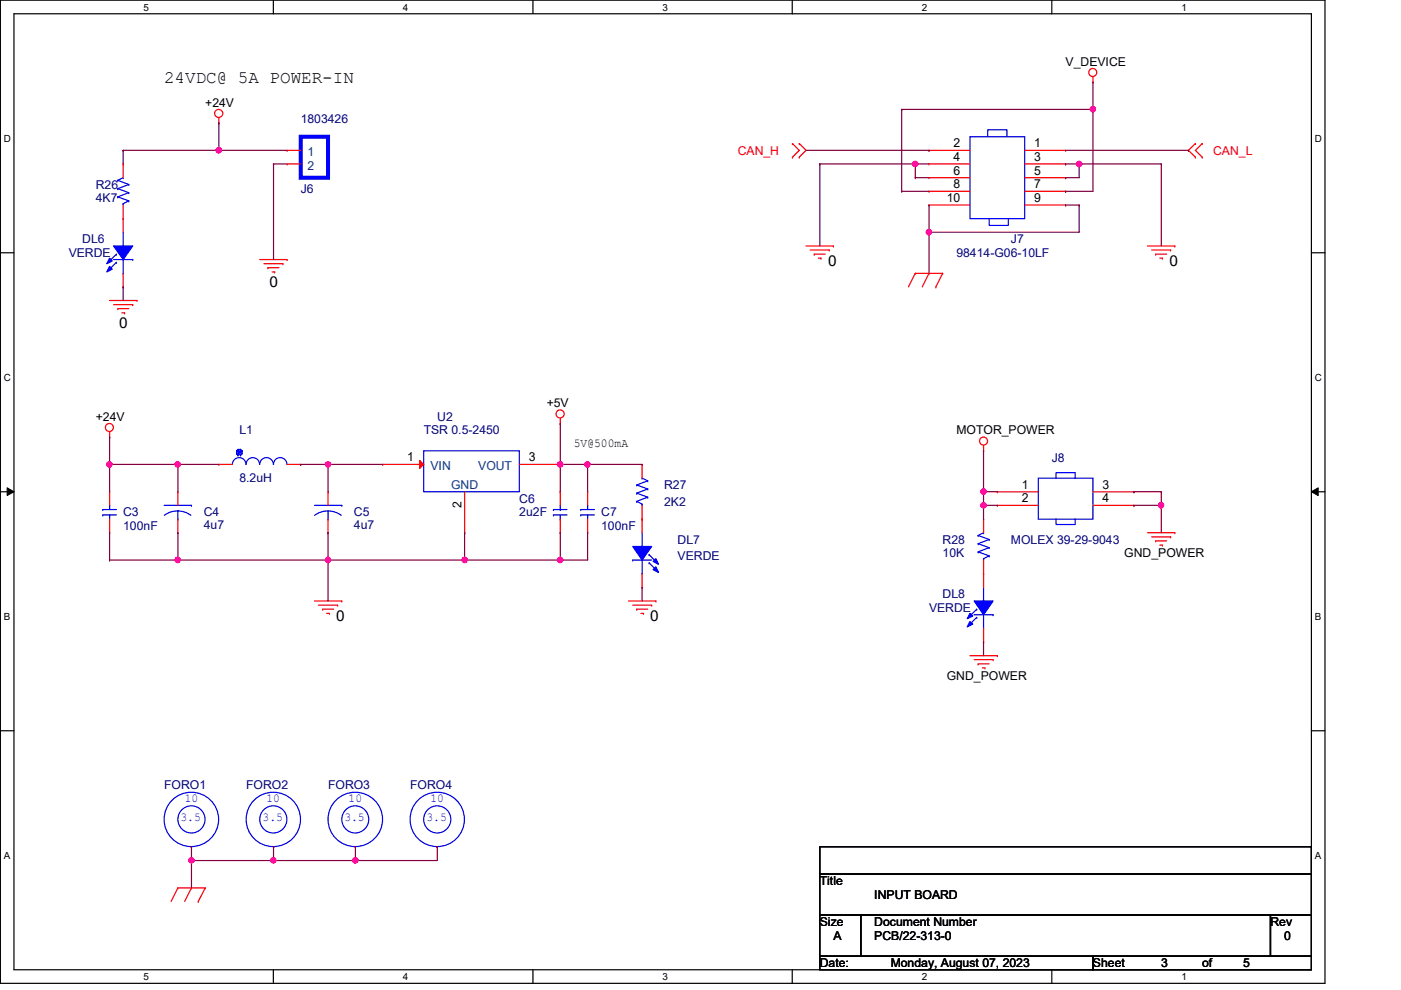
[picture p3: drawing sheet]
<svg xmlns="http://www.w3.org/2000/svg" width="297mm" height="210mm" viewBox="0 0 297 210" stroke-linecap="round" stroke-linejoin="round" font-family="sans-serif">
<path d="M.1 0h280.8v208.5h-280.8zM3 2.9h275v202.7h-275z" fill="none" stroke="#000" stroke-width=".25"/>
<g fill="#fff">
<path d="M30.4 .3h1.2v2.4h-1.2z"/>
<path d="M30.4 205.9h1.2v2.3h-1.2z"/>
</g>
<path d="M58 0v2.9M58 205.6v2.9" fill="none" stroke="#000" stroke-width=".25"/>
<g fill="#fff">
<path d="M85.4 .3h1.2v2.4h-1.2z"/>
<path d="M85.4 205.9h1.2v2.3h-1.2z"/>
</g>
<path d="M113 0v2.9M113 205.6v2.9" fill="none" stroke="#000" stroke-width=".25"/>
<g fill="#fff">
<path d="M140.5 .3h1.1v2.4h-1.1z"/>
<path d="M140.5 205.9h1.1v2.3h-1.1z"/>
</g>
<path d="M168 0v2.9M168 205.6v2.9" fill="none" stroke="#000" stroke-width=".25"/>
<g fill="#fff">
<path d="M195.4 .3h1.2v2.4h-1.2z"/>
<path d="M195.4 205.9h1.2v2.3h-1.2z"/>
</g>
<path d="M223 0v2.9M223 205.6v2.9" fill="none" stroke="#000" stroke-width=".25"/>
<g fill="#fff">
<path d="M250.5 .3h1.1v2.4h-1.1z"/>
<path d="M250.5 205.9h1.1v2.3h-1.1z"/>
<path d="M.8 28.2h1.5v2.4h-1.5z"/>
<path d="M278.8 28.2h1.4v2.4h-1.4z"/>
<path d="M.8 78.9h1.5v2.3h-1.5z"/>
<path d="M278.8 78.9h1.4v2.3h-1.4z"/>
</g>
<path d="M.1 53.6h2.9M278 53.6h2.9" fill="none" stroke="#000" stroke-width=".25"/>
<g fill="#fff">
<path d="M.8 129.6h1.4v2.3h-1.4z"/>
<path d="M278.8 129.6h1.3v2.3h-1.3z"/>
</g>
<path d="M.1 104.3h2.9M278 104.3h2.9" fill="none" stroke="#000" stroke-width=".25"/>
<path d="M1.5 103.4l1.5 .9-1.5 .8zM278 104.3l1.5-.9v1.7z" fill="#000"/>
<path d="M1.5 103.4l1.5 .9-1.5 .8zM278 104.3l1.5-.9v1.7z" fill="none" stroke="#000" stroke-width=".21"/>
<g fill="#fff">
<path d="M.8 180.3h1.4v2.3h-1.4z"/>
<path d="M278.8 180.3h1.3v2.3h-1.3z"/>
</g>
<path d="M.1 154.9h2.9M278 154.9h2.9M173.8 179.5h104.2v5.8h-104.2zM173.8 185.3h104.2v8.7h-104.2zM173.8 194h8.7v8.7h-8.7zM182.5 194h86.9v8.7h-86.9zM269.4 194h8.6v8.7h-8.6zM173.8 202.7h57.9v2.9h-57.9zM231.7 202.7h46.3v2.9h-46.3z" fill="none" stroke="#000" stroke-width=".25"/>
<g fill="none" stroke="#f00" stroke-width=".25">
<path d="M231.7 17.4h.1M231.7 16.3v1.1M46.4 26.1h.1M46.4 24.9v1.2M168 33.3h.1M168 30.4h.1M168 30.4l1.5 1.5-1.5 1.4M169.5 30.4h.1M169.5 33.3h.1M169.5 30.4l1.4 1.5-1.4 1.4M253.4 30.4h.1M253.4 33.3h.1"/>
<path d="M253.4 30.4l-1.4 1.5 1.4 1.4M254.9 33.3h.1M254.9 30.4h.1M254.9 30.4l-1.5 1.5 1.5 1.4M55.1 55h5.8M56 55.9h4M56.8 56.8h.1M56.8 56.8h2.3M57.7 57.7h.5M58.2 57.7h.1M60 55.9h.1M60.9 55h.1"/>
<path d="M170.9 52.2h5.8M171.8 53h4M172.6 53.9h.1M172.6 53.9h2.4M173.5 54.7h.6M174.1 54.7h.1M175.8 53h.1M176.7 52.2h.1M194.1 58h.1M194.1 58l-1.5 2.8M194.1 58h5.8M197 58h.1"/>
<path d="M197 58l-1.5 2.8M199.9 58h.1M199.9 58l-1.5 2.8M243.3 52.2h5.8M244.2 53h4M245 53.9h.1M245 53.9h2.4M245.9 54.7h.6M246.5 54.7h.1M248.2 53h.1M249.1 52.2h.1M23.2 63.7h5.8"/>
<path d="M24.1 64.6h4M25 65.4h.1M25 65.4h2.3M25.8 66.3h.6M26.4 66.3h.1M28.1 64.6h.1M29 63.7h.1M198.4 60.8h.1M23.2 92.7h.1M23.2 91.5v1.2M118.8 89.8h.1M118.8 88.6v1.2"/>
<path d="M208.5 95.6h.1M208.5 94.4v1.2M211.5 104.3h.1M211.5 107.1h.1M211.5 104.3h8.6M211.5 107.1h8.6M231.7 104.3h8.7M231.7 107.1h8.7M240.4 104.3h.1M240.4 107.1h.1M243.3 112.9h5.8M244.2 113.8h4"/>
<path d="M245 114.7h.1M245 114.7h2.4M245.9 115.6h.6M246.5 115.6h.1M248.2 113.8h.1M249.1 112.9h.1M66.7 127.4h5.8M67.5 128.3h4.1M68.4 129.2h.1M68.4 129.2h2.3M69.3 130h.5M69.8 130h.1"/>
<path d="M71.6 128.3h.1M72.5 127.4h.1M133.3 127.4h5.8M134.2 128.3h4M135 129.2h.1M135 129.2h2.3M135.9 130h.5M136.4 130h.1M138.2 128.3h.1M139.1 127.4h.1M205.7 139h5.8M206.5 139.9h4.1"/>
<path d="M210.6 139.9h.1M211.5 139h.1M207.4 140.8h.1M207.4 140.8h2.3M208.3 141.6h.5M208.8 141.6h.1M37.7 188.3h.1M37.7 188.3l-1.4 2.8M37.7 188.3h5.8M40.6 188.3h.1M40.6 188.3l-1.4 2.8M42 191.1h.1"/>
<path d="M43.5 188.3h.1M43.5 188.3l-1.5 2.8"/>
<circle cx="231.7" cy="15.4" r=".85"/>
<circle cx="46.4" cy="24.1" r=".86"/>
<circle cx="23.2" cy="90.6" r=".85"/>
<circle cx="118.8" cy="87.8" r=".86"/>
<circle cx="208.5" cy="93.5" r=".85"/>
</g>
<path d="M89.8 95.6h20.3v8.7h-20.3zM220.1 101.4h11.6v8.7h-11.6zM223.9 101.4v-1.2h4.1v1.2M223.9 110.1v1.1h4.1v-1.1" fill="none" stroke="#00f" stroke-width=".25"/>
<path d="M89 97.6l.8 .9-.8 .8z" fill="#f00"/>
<g fill="none" stroke="#f00" stroke-width=".25">
<path d="M60.9 31.9h.1M60.9 34.8h.1M60.9 31.9h2.9M60.9 34.8h2.9M81.1 98.5h.1M81.1 98.5h8.7M89 97.6l.8 .9-.8 .8zM110.1 98.5h8.7M118.8 98.5h.1M69.6 104.3h.1M69.6 112.9h.1M69.6 104.3v2.8"/>
<path d="M69.6 110.1v2.8M98.5 112.9h.1M98.5 104.3v8.6M118.8 104.3h.1M118.8 112.9h.1M118.8 104.3v2.8M118.8 110.1v2.8M208.5 110.1h.1M208.5 110.1v2.8M208.5 118.7v2.9M208.5 121.6h.1M40.6 179.5h.1"/>
<path d="M92.7 179.5h.1"/>
</g>
<g fill="none" stroke="#00f" stroke-width=".25">
<path d="M66.7 107.1h5.8M69.6 110.1h.1M69.6 108.3l1.4 .3 1.3 .7M69.6 108.3l-1.5 .3-1.4 .7M69.6 108.3v1.8M72.5 107.1h.1M117.3 108h.1M117.3 109.2h.1M117.3 108h2.9M117.3 109.2h2.9M118.8 110.1h.1M118.8 108h.1"/>
<path d="M118.8 107.1v.9M118.8 109.2v.9M207.4 117h.1M207.4 115.3h.1M207.4 113.5h.1M207.4 117l2.3 .9M207.4 115.3l2.3 .8M207.4 113.5l2.3 .9M208.5 112.9h.1M208.5 118.4h.1M208.5 112.9l-1.1 .6M208.5 118.4v.3"/>
<path d="M209.7 117.9h.1M209.7 116.1h.1M209.7 114.4h.1M209.7 117.9l-1.2 .5M209.7 116.1l-2.3 .9M209.7 114.4l-2.3 .9M206.5 130.3h4.1M207.1 129.2h.1M207.1 130.9h.1M207.1 129.2l-1.7 1.7M207.1 130.9l-1.7 1.7M208.5 127.4h.1"/>
<path d="M208.5 133.2h.1M208.5 124.5v2.9M208.5 130.3v2.9M210.6 130.3h.1"/>
<circle cx="40.6" cy="173.7" r="5.8"/>
<circle cx="40.6" cy="173.7" r="2.88"/>
<circle cx="92.7" cy="173.7" r="5.8"/>
<circle cx="92.7" cy="173.7" r="2.88"/>
</g>
<path d="M63.8 29h5.8v8.7h-5.8z" fill="none" stroke="#00f" stroke-width=".85"/>
<path d="M206.5 127.4h4.1l-2.1 2.9z" fill-rule="evenodd" fill="#00f"/>
<path d="M206.5 127.4h4.1l-2.1 2.9z" fill="none" stroke="#00f" stroke-width=".25"/>
<path d="M205.7 131.8l.5 .5-1.1 .6z" fill-rule="evenodd" fill="#00f"/>
<path d="M205.7 131.8l.5 .5-1.1 .6z" fill="none" stroke="#00f" stroke-width=".25"/>
<path d="M205.7 130l.5 .6-1.1 .6z" fill-rule="evenodd" fill="#00f"/>
<g fill="none" stroke="#00f" stroke-width=".25">
<path d="M25 38.2h.1M25 38.2l2.3 .9M26.1 37.7h.1M26.1 37.7l-1.1 .5M27.3 39.1h.1M27.3 39.1l-2.3 .9M24.1 55h4M24.7 53.9h.1M24.7 55.6h.1M24.7 53.9l-1.8 1.7M24.7 55.6l-1.8 1.8M25 41.7h.1"/>
<path d="M25 40h.1M25 41.7l2.3 .9M25 40l2.3 .9M26.1 43.2h.1M26.1 52.2h.1M26.1 58h.1M26.1 43.2v.3M26.1 49.2v3M26.1 55v3M27.3 42.6h.1M27.3 40.9h.1M27.3 42.6l-1.2 .6"/>
<path d="M27.3 40.9l-2.3 .8M28.1 55h.1M123.1 109.2h.1M123.1 108h.1M123.1 109.2h2.9M123.1 108h2.9M124.6 107.1h.1M124.6 109.2h.1M124.6 107.1v.9M124.6 109.2v.9M135 106.3h.1M135 104.6h.1"/>
<path d="M135 102.8h.1M135 106.3l1.1 .6M135 104.6l2.3 .8M135 102.8l2.3 .9M136.1 101.4h.1M136.1 106.9h.1M136.1 101.4l1.2 .5M136.1 106.9v.2M137.3 105.4h.1M137.3 103.7h.1M137.3 101.9h.1M137.3 105.4l-2.3 .9"/>
<path d="M137.3 103.7l-2.3 .9M137.3 101.9l-2.3 .9M205.7 130l.5 .6-1.1 .6z"/>
</g>
<g fill="none" stroke="#f00" stroke-width=".25">
<path d="M26.1 34.8h.1M26.1 34.8v2.9M26.1 46.4h.1M26.1 43.5v2.9M136.1 98.5h.1M136.1 98.5v2.9M124.6 112.9h.1M124.6 104.3h.1M124.6 104.3v2.8M124.6 110.1v2.8M136.1 110.1h.1M136.1 107.1v3"/>
<path d="M208.5 121.6h.1M208.5 136.1h.1M208.5 121.6v2.9M208.5 133.2v2.9"/>
</g>
<path d="M24.1 52.2h4l-2 2.8z" fill-rule="evenodd" fill="#00f"/>
<path d="M24.1 52.2h4l-2 2.8z" fill="none" stroke="#00f" stroke-width=".25"/>
<path d="M23.2 56.5l.6 .6-1.2 .6z" fill-rule="evenodd" fill="#00f"/>
<path d="M23.2 56.5l.6 .6-1.2 .6z" fill="none" stroke="#00f" stroke-width=".25"/>
<path d="M23.2 54.7l.6 .6-1.2 .6z" fill-rule="evenodd" fill="#00f"/>
<g fill="none" stroke="#00f" stroke-width=".25">
<path d="M23.2 54.7l.6 .6-1.2 .6zM21.8 109.2h.1M21.8 108h.1M21.8 109.2h2.9M21.8 108h2.9M23.2 107.1h.1M23.2 109.2h.1M23.2 107.1v.9M23.2 109.2v.9M134.2 118.7h.1M134.2 118.7h4M136.1 115.9h.1"/>
<path d="M136.1 112.9v3M136.1 118.7v2.9M137.6 117.6h.1M137.6 119.3h.1M137.6 117.6l1.8 1.7M137.6 119.3l1.8 1.8M136.1 121.6h.1"/>
<circle cx="57.9" cy="173.7" r="5.8"/>
<circle cx="57.9" cy="173.7" r="2.88"/>
</g>
<path d="M26.1 46.4h.1M26.1 46.4v2.8M26.1 58v2.8M26.1 60.8h.1M23.2 112.9h.1M23.2 104.3h.1M23.2 104.3v2.8M23.2 110.1v2.8M58 179.5h.1" fill="none" stroke="#f00" stroke-width=".25"/>
<path d="M134.2 115.9h4l-2.1 2.8z" fill-rule="evenodd" fill="#00f"/>
<path d="M134.2 115.9h4l-2.1 2.8z" fill="none" stroke="#00f" stroke-width=".25"/>
<path d="M139.1 120.2l.5 1.2-1.1-.6z" fill-rule="evenodd" fill="#00f"/>
<path d="M139.1 120.2l.5 1.2-1.1-.6z" fill="none" stroke="#00f" stroke-width=".25"/>
<path d="M139.1 118.4l.5 1.2-1.1-.6z" fill-rule="evenodd" fill="#00f"/>
<g fill="none" stroke="#00f" stroke-width=".25">
<path d="M205.7 29h11.6v17.4h-11.6zM209.4 29v-1.5h4.1v1.5M209.7 46.4v1.4h4.1v-1.4M49.3 98.5a1.44 1.44 0 0 1 1.4-1.5 1.44 1.44 0 0 1 1.5 1.5M50.2 96.1h.1M50.2 95.6h.1M50.2 96.1l.3 .3M50.2 95.6v.5M50.2 95.6l1.1 .5M50.5 95.3h.1M50.5 96.4h.1M50.5 95.3l-.3 .3"/>
<path d="M50.5 95.3h.5M50.5 95.3l.5 1.1M50.5 96.4h.5M51 95.3h.1M51 96.4h.1M51 95.3l-.5 1.1M51 95.3l.3 .3M51.3 95.6h.1M51.3 96.1h.1M51.3 95.6l-1.1 .5M51.3 95.6v.5M51.3 96.1l-.3 .3"/>
<path d="M52.2 98.5a1.42 1.42 0 0 1 1.4-1.5 1.42 1.42 0 0 1 1.4 1.5M55.1 98.5a1.44 1.44 0 0 1 1.4-1.5 1.44 1.44 0 0 1 1.5 1.5M58 98.5a1.42 1.42 0 0 1 1.4-1.5 1.42 1.42 0 0 1 1.4 1.5M34.8 107.1h5.8M37.7 110.1h.1M37.7 108.3l1.5 .3 1.3 .7M37.7 108.3l-1.5 .3-1.4 .7M37.7 108.3v1.8M40.6 107.1h.1M139.1 118.4l.5 1.2-1.1-.6z"/>
<circle cx="75.3" cy="173.7" r="2.87"/>
<circle cx="75.3" cy="173.7" r="5.8"/>
</g>
<g fill="none" stroke="#f00" stroke-width=".25">
<path d="M197 31.9h.1M197 34.8h.1M197 37.7h.1M197 31.9h8.7M197 34.8h8.7M197 37.7h8.7M217.3 31.9h8.6M217.3 34.8h8.6M217.3 37.7h8.6M225.9 31.9h.1M225.9 34.8h.1M225.9 37.7h.1"/>
<path d="M197 40.6h.1M197 43.5h.1M197 40.6h8.7M197 43.5h8.7M217.3 40.6h8.6M217.3 43.5h8.6M225.9 40.6h.1M225.9 43.5h.1M46.4 98.5h.1M46.4 98.5h2.9M60.9 98.5h2.9M63.8 98.5h.1"/>
<path d="M37.7 104.3h.1M37.7 112.9h.1M37.7 104.3v2.8M37.7 110.1v2.8M136.1 110.1h.1M136.1 110.1v2.8M136.1 124.5h.1M136.1 121.6v2.9M75.4 179.5h.1"/>
</g>
<path d="M46.4 26.1h.1M46.4 26.1v5.8" fill="none" stroke="#800040" stroke-width=".25"/>
<circle cx="46.4" cy="31.9" r=".57" fill="#f0f"/>
<circle cx="46.4" cy="31.9" r=".57" fill="none" stroke="#f0f" stroke-width=".25"/>
<g fill="none" stroke="#800040" stroke-width=".25">
<path d="M26.1 31.9h.1M26.1 31.9v2.9M26.1 31.9h34.8M46.4 31.9h.1M58 34.8h.1M58 34.8v20.2M58 34.8h2.9M26.1 60.8h.1M26.1 60.8v2.9M23.2 92.7h.1M23.2 98.5h.1M23.2 92.7v11.6"/>
<path d="M23.2 98.5h14.5M40.6 179.5h.1M40.6 179.5v3"/>
</g>
<circle cx="23.2" cy="98.5" r=".56" fill="#f0f"/>
<circle cx="23.2" cy="98.5" r=".56" fill="none" stroke="#f0f" stroke-width=".25"/>
<path d="M37.7 98.5h.1M37.7 98.5v5.8M37.7 98.5h8.7" fill="none" stroke="#800040" stroke-width=".25"/>
<circle cx="37.7" cy="98.5" r=".56" fill="#f0f"/>
<circle cx="37.7" cy="98.5" r=".56" fill="none" stroke="#f0f" stroke-width=".25"/>
<path d="M63.8 98.5h.1M63.8 98.5h17.3M69.6 98.5h.1M69.6 98.5v5.8" fill="none" stroke="#800040" stroke-width=".25"/>
<circle cx="69.5" cy="98.5" r=".56" fill="#f0f"/>
<circle cx="69.5" cy="98.5" r=".56" fill="none" stroke="#f0f" stroke-width=".25"/>
<path d="M118.8 98.5h.1M118.8 98.5v5.8M118.8 98.5h5.8" fill="none" stroke="#800040" stroke-width=".25"/>
<circle cx="118.8" cy="98.5" r=".56" fill="#f0f"/>
<circle cx="118.8" cy="98.5" r=".56" fill="none" stroke="#f0f" stroke-width=".25"/>
<path d="M124.6 98.5h.1M124.6 98.5h11.5M124.6 98.5v5.8" fill="none" stroke="#800040" stroke-width=".25"/>
<circle cx="124.5" cy="98.5" r=".56" fill="#f0f"/>
<circle cx="124.5" cy="98.5" r=".56" fill="none" stroke="#f0f" stroke-width=".25"/>
<g fill="none" stroke="#800040" stroke-width=".25">
<path d="M23.2 112.9h.1M23.2 118.7h.1M23.2 112.9v5.8M37.7 112.9h.1M37.7 118.7h.1M37.7 112.9v5.8M69.6 112.9h.1M69.6 112.9v5.8h-46.4M98.5 112.9h.1M98.5 112.9v5.8M118.8 112.9h.1M118.8 112.9v5.8"/>
<path d="M124.6 112.9h.1M124.6 112.9v5.8"/>
</g>
<circle cx="37.7" cy="118.7" r=".56" fill="#f0f"/>
<circle cx="37.7" cy="118.7" r=".56" fill="none" stroke="#f0f" stroke-width=".25"/>
<path d="M69.6 118.7h.1M69.6 118.7v8.7M69.6 118.7h28.9" fill="none" stroke="#800040" stroke-width=".25"/>
<circle cx="98.5" cy="118.7" r=".56" fill="#f0f"/>
<circle cx="98.5" cy="118.7" r=".56" fill="none" stroke="#f0f" stroke-width=".25"/>
<circle cx="69.5" cy="118.7" r=".56" fill="#f0f"/>
<circle cx="69.5" cy="118.7" r=".56" fill="none" stroke="#f0f" stroke-width=".25"/>
<path d="M98.5 118.7h.1M98.5 118.7h20.3" fill="none" stroke="#800040" stroke-width=".25"/>
<circle cx="118.8" cy="118.7" r=".57" fill="#f0f"/>
<circle cx="118.8" cy="118.7" r=".57" fill="none" stroke="#f0f" stroke-width=".25"/>
<path d="M231.7 17.4h.1M231.7 17.4v5.8h-40.5M191.2 23.2h.1M191.2 23.2v17.4M118.8 89.8h.1M118.8 89.8v8.7M118.8 118.7h.1M118.8 118.7h5.8M136.1 124.5h.1M136.1 124.5v2.9" fill="none" stroke="#800040" stroke-width=".25"/>
<circle cx="231.7" cy="23.2" r=".56" fill="#f0f"/>
<circle cx="231.7" cy="23.2" r=".56" fill="none" stroke="#f0f" stroke-width=".25"/>
<path d="M170.9 31.9h26.1M173.8 34.8h.1M173.8 34.8h20.3M197 31.9h.1M225.9 31.9h26.1M231.7 23.2h.1M231.7 23.2v17.4M252 31.9h.1" fill="none" stroke="#800040" stroke-width=".25"/>
<circle cx="194" cy="34.8" r=".56" fill="#f0f"/>
<circle cx="194" cy="34.8" r=".56" fill="none" stroke="#f0f" stroke-width=".25"/>
<path d="M173.8 34.8h.1M173.8 34.8v17.4M194.1 34.8h.1M194.1 34.8v2.9M194.1 34.8h2.9M225.9 34.8h.1M225.9 34.8h2.9M228.8 34.8h.1M228.8 34.8v2.9" fill="none" stroke="#800040" stroke-width=".25"/>
<circle cx="228.8" cy="34.8" r=".56" fill="#f0f"/>
<circle cx="228.8" cy="34.8" r=".56" fill="none" stroke="#f0f" stroke-width=".25"/>
<g fill="none" stroke="#800040" stroke-width=".25">
<path d="M194.1 37.7h.1M194.1 37.7h2.9M225.9 37.7h.1M225.9 37.7h2.9M228.8 34.8h.1M228.8 34.8h17.4M246.2 34.8h.1M246.2 34.8v17.4M191.2 40.6h.1M191.2 40.6h5.8M197 43.5h.1M197 49.2h.1"/>
<path d="M197 43.5v14.5M225.9 40.6h.1M225.9 43.5h.1M225.9 40.6h5.8M225.9 43.5h2.9M228.8 43.5h.1M228.8 43.5v5.7"/>
</g>
<circle cx="196.9" cy="49.2" r=".56" fill="#f0f"/>
<circle cx="196.9" cy="49.2" r=".56" fill="none" stroke="#f0f" stroke-width=".25"/>
<path d="M197 49.2h.1M197 49.2h31.8M208.5 95.6h.1M208.5 95.6v11.5M208.5 104.3h.1M208.5 107.1h.1M208.5 104.3h3M208.5 107.1h3M208.5 136.1h.1M208.5 136.1v2.9" fill="none" stroke="#800040" stroke-width=".25"/>
<circle cx="208.5" cy="107.1" r=".56" fill="#f0f"/>
<circle cx="208.5" cy="107.1" r=".56" fill="none" stroke="#f0f" stroke-width=".25"/>
<circle cx="208.5" cy="104.2" r=".56" fill="#f0f"/>
<circle cx="208.5" cy="104.2" r=".56" fill="none" stroke="#f0f" stroke-width=".25"/>
<path d="M240.4 107.1h.1M240.4 104.3h.1M240.4 107.1h5.8M240.4 104.3h5.8M246.2 107.1h.1M246.2 104.3h.1M246.2 104.3v8.6" fill="none" stroke="#800040" stroke-width=".25"/>
<circle cx="246.2" cy="107.1" r=".56" fill="#f0f"/>
<circle cx="246.2" cy="107.1" r=".56" fill="none" stroke="#f0f" stroke-width=".25"/>
<path d="M208.5 107.1h.1M208.5 107.1v3M58 179.5h.1M58 179.5v3h-17.4M40.6 182.5h.1M40.6 182.5v5.8" fill="none" stroke="#800040" stroke-width=".25"/>
<circle cx="40.6" cy="182.4" r=".56" fill="#f0f"/>
<circle cx="40.6" cy="182.4" r=".56" fill="none" stroke="#f0f" stroke-width=".25"/>
<path d="M58 182.5h.1M58 182.5h17.4" fill="none" stroke="#800040" stroke-width=".25"/>
<circle cx="75.3" cy="182.4" r=".56" fill="#f0f"/>
<circle cx="75.3" cy="182.4" r=".56" fill="none" stroke="#f0f" stroke-width=".25"/>
<circle cx="57.9" cy="182.4" r=".56" fill="#f0f"/>
<circle cx="57.9" cy="182.4" r=".56" fill="none" stroke="#f0f" stroke-width=".25"/>
<path d="M75.4 179.5h.1M75.4 179.5v3M92.7 179.5h.1M92.7 179.5v3h-17.3M75.4 182.5h.1" fill="none" stroke="#800040" stroke-width=".25"/>
<circle cx="46.4" cy="31.9" r=".57" fill="#f0f"/>
<circle cx="46.4" cy="31.9" r=".57" fill="none" stroke="#f0f" stroke-width=".25"/>
<circle cx="23.2" cy="98.5" r=".56" fill="#f0f"/>
<circle cx="23.2" cy="98.5" r=".56" fill="none" stroke="#f0f" stroke-width=".25"/>
<circle cx="37.7" cy="98.5" r=".56" fill="#f0f"/>
<circle cx="37.7" cy="98.5" r=".56" fill="none" stroke="#f0f" stroke-width=".25"/>
<circle cx="69.5" cy="98.5" r=".56" fill="#f0f"/>
<circle cx="69.5" cy="98.5" r=".56" fill="none" stroke="#f0f" stroke-width=".25"/>
<circle cx="118.8" cy="98.5" r=".56" fill="#f0f"/>
<circle cx="118.8" cy="98.5" r=".56" fill="none" stroke="#f0f" stroke-width=".25"/>
<circle cx="124.5" cy="98.5" r=".56" fill="#f0f"/>
<circle cx="124.5" cy="98.5" r=".56" fill="none" stroke="#f0f" stroke-width=".25"/>
<circle cx="37.7" cy="118.7" r=".56" fill="#f0f"/>
<circle cx="37.7" cy="118.7" r=".56" fill="none" stroke="#f0f" stroke-width=".25"/>
<circle cx="98.5" cy="118.7" r=".56" fill="#f0f"/>
<circle cx="98.5" cy="118.7" r=".56" fill="none" stroke="#f0f" stroke-width=".25"/>
<circle cx="69.5" cy="118.7" r=".56" fill="#f0f"/>
<circle cx="69.5" cy="118.7" r=".56" fill="none" stroke="#f0f" stroke-width=".25"/>
<circle cx="118.8" cy="118.7" r=".57" fill="#f0f"/>
<circle cx="118.8" cy="118.7" r=".57" fill="none" stroke="#f0f" stroke-width=".25"/>
<circle cx="231.7" cy="23.2" r=".56" fill="#f0f"/>
<circle cx="231.7" cy="23.2" r=".56" fill="none" stroke="#f0f" stroke-width=".25"/>
<circle cx="194" cy="34.8" r=".56" fill="#f0f"/>
<circle cx="194" cy="34.8" r=".56" fill="none" stroke="#f0f" stroke-width=".25"/>
<circle cx="228.8" cy="34.8" r=".56" fill="#f0f"/>
<circle cx="228.8" cy="34.8" r=".56" fill="none" stroke="#f0f" stroke-width=".25"/>
<circle cx="196.9" cy="49.2" r=".56" fill="#f0f"/>
<circle cx="196.9" cy="49.2" r=".56" fill="none" stroke="#f0f" stroke-width=".25"/>
<circle cx="208.5" cy="107.1" r=".56" fill="#f0f"/>
<circle cx="208.5" cy="107.1" r=".56" fill="none" stroke="#f0f" stroke-width=".25"/>
<circle cx="208.5" cy="104.2" r=".56" fill="#f0f"/>
<circle cx="208.5" cy="104.2" r=".56" fill="none" stroke="#f0f" stroke-width=".25"/>
<circle cx="246.2" cy="107.1" r=".56" fill="#f0f"/>
<circle cx="246.2" cy="107.1" r=".56" fill="none" stroke="#f0f" stroke-width=".25"/>
<circle cx="40.6" cy="182.4" r=".56" fill="#f0f"/>
<circle cx="40.6" cy="182.4" r=".56" fill="none" stroke="#f0f" stroke-width=".25"/>
<circle cx="75.3" cy="182.4" r=".56" fill="#f0f"/>
<circle cx="75.3" cy="182.4" r=".56" fill="none" stroke="#f0f" stroke-width=".25"/>
<circle cx="57.9" cy="182.4" r=".56" fill="#f0f"/>
<circle cx="57.9" cy="182.4" r=".56" fill="none" stroke="#f0f" stroke-width=".25"/>
<text font-size="3.7" x="34.8" y="17.5">24VDC@ 5A POWER-IN</text>
<g font-size="3.2">
<text x="175.6" y="56.4">0</text>
<text x="247.9" y="56.4">0</text>
<text x="57.1" y="60.8">0</text>
<text x="25.3" y="69.5">0</text>
<text x="71.3" y="131.7">0</text>
<text x="137.9" y="131.7">0</text>
</g>
<g font-size="2.6">
<text x="225.9" y="13.9">V_DEVICE</text>
<text x="43.5" y="22.6">+24V</text>
<text x="202.2" y="31.2">2</text>
<text x="202.2" y="34.1">4</text>
<text x="219.3" y="31.2">1</text>
<text x="219.3" y="34.1">3</text>
<text x="202.2" y="37">6</text>
<text x="202.2" y="39.9">8</text>
<text x="219.3" y="37">5</text>
<text x="219.3" y="39.9">7</text>
<text x="200.7" y="42.8">10</text>
<text x="219.3" y="42.8">9</text>
<text x="20.3" y="89.2">+24V</text>
<text x="115.9" y="86.3">+5V</text>
<text x="121.7" y="94.7">5V@500mA</text>
<text x="202.8" y="92.1">MOTOR_POWER</text>
<text x="86.4" y="97.8">1</text>
<text x="112.1" y="97.8">3</text>
<text x="97.9" y="107.7" transform="rotate(-90 97.9 107.7)">2</text>
<text x="216.7" y="103.6">1</text>
<text x="216.7" y="106.5">2</text>
<text x="233.8" y="103.6">3</text>
<text x="233.8" y="106.5">4</text>
<text x="238.4" y="118.2">GND_POWER</text>
<text x="200.7" y="144.2">GND_POWER</text>
<text x="173.8" y="187.7">Title</text>
<text x="185.4" y="190.6">INPUT BOARD</text>
<text x="173.8" y="196.3">Size</text>
<text x="185.4" y="196.3">Document Number</text>
<text x="269.4" y="196.3">Rev</text>
<text x="176.7" y="199.3">A</text>
<text x="185.4" y="199.3">PCB/22-313-0</text>
<text x="272.2" y="199.3">0</text>
<text x="173.8" y="205.1">Date:</text>
<text x="188.8" y="205.1">Monday, August 07, 2023</text>
<text x="231.7" y="205.1">Sheet</text>
<text x="246.2" y="205.1">3</text>
<text x="254.9" y="205.1">of</text>
<text x="263.6" y="205.1">5</text>
</g>
<g font-size="2.6" fill="#000080">
<text x="63.8" y="26.1">1803426</text>
<text x="20.3" y="40">R26</text>
<text x="63.8" y="40.9">J6</text>
<text x="20.3" y="42.9">4K7</text>
<text x="17.4" y="51.6">DL6</text>
<text x="214.3" y="51.6">J7</text>
<text x="14.6" y="54.5">VERDE</text>
<text x="202.8" y="54.5">98414-G06-10LF</text>
<text x="92.7" y="89.2">U2</text>
<text x="50.8" y="92.1">L1</text>
<text x="89.8" y="92.1">TSR 0.5-2450</text>
<text x="223" y="97.9">J8</text>
<text x="50.8" y="102.2">8.2uH</text>
<text x="110.1" y="106.6">C6</text>
<text x="140.8" y="103.7">R27</text>
<text x="140.8" y="107.2">2K2</text>
<text x="26.1" y="109.5">C3</text>
<text x="26.1" y="112.4">100nF</text>
<text x="43.2" y="109.5">C4</text>
<text x="43.2" y="112.1">4u7</text>
<text x="75.1" y="109.5">C5</text>
<text x="75.1" y="112.1">4u7</text>
<text x="110.1" y="109.5">2u2F</text>
<text x="127.5" y="109.5">C7</text>
<text x="127.5" y="112.4">100nF</text>
<text x="143.7" y="115.3">DL7</text>
<text x="143.7" y="118.7">VERDE</text>
<text x="199.9" y="115.3">R28</text>
<text x="199.9" y="118.2">10K</text>
<text x="214.3" y="115.3">MOLEX 39-29-9043</text>
<text x="197" y="129.8">VERDE</text>
<text x="199.9" y="126.9">DL8</text>
<text x="34.8" y="167.4">FORO1</text>
<text x="52.2" y="167.4">FORO2</text>
<text x="69.6" y="167.4">FORO3</text>
<text x="86.9" y="167.4">FORO4</text>
</g>
<g font-size="2.6" fill="#004080">
<text x="65.2" y="33.1">1</text>
<text x="65.2" y="35.9">2</text>
<text x="91.3" y="99.7">VIN</text>
<text x="101.4" y="99.7">VOUT</text>
<text x="95.6" y="103.7">GND</text>
</g>
<g font-size="2.6" fill="#f00">
<text x="156.4" y="32.8">CAN_H</text>
<text x="257.2" y="32.8">CAN_L</text>
</g>
<g font-size="2.6" fill="#00f">
<text x="39.2" y="170.1">10</text>
<text x="56.5" y="170.1">10</text>
<text x="73.9" y="170.1">10</text>
<text x="91.3" y="170.1">10</text>
<text x="38.3" y="174.1">3.5</text>
<text x="55.7" y="174.1">3.5</text>
<text x="73" y="174.1">3.5</text>
<text x="90.4" y="174.1">3.5</text>
</g>
<g font-size="2.1">
<text x="30.4" y="2.2">5</text>
<text x="85.4" y="2.2">4</text>
<text x="140.5" y="2.2">3</text>
<text x="195.4" y="2.2">2</text>
<text x="250.5" y="2.2">1</text>
<text x=".8" y="30.1">D</text>
<text x="278.8" y="30.1">D</text>
<text x=".8" y="80.8">C</text>
<text x="278.8" y="80.8">C</text>
<text x=".8" y="131.5">B</text>
<text x="278.8" y="131.5">B</text>
<text x=".8" y="182.2">A</text>
<text x="278.8" y="182.2">A</text>
<text x="30.4" y="207.8">5</text>
<text x="85.4" y="207.8">4</text>
<text x="140.5" y="207.8">3</text>
<text x="195.4" y="207.8">2</text>
<text x="250.5" y="207.8">1</text>
</g>
</svg>
